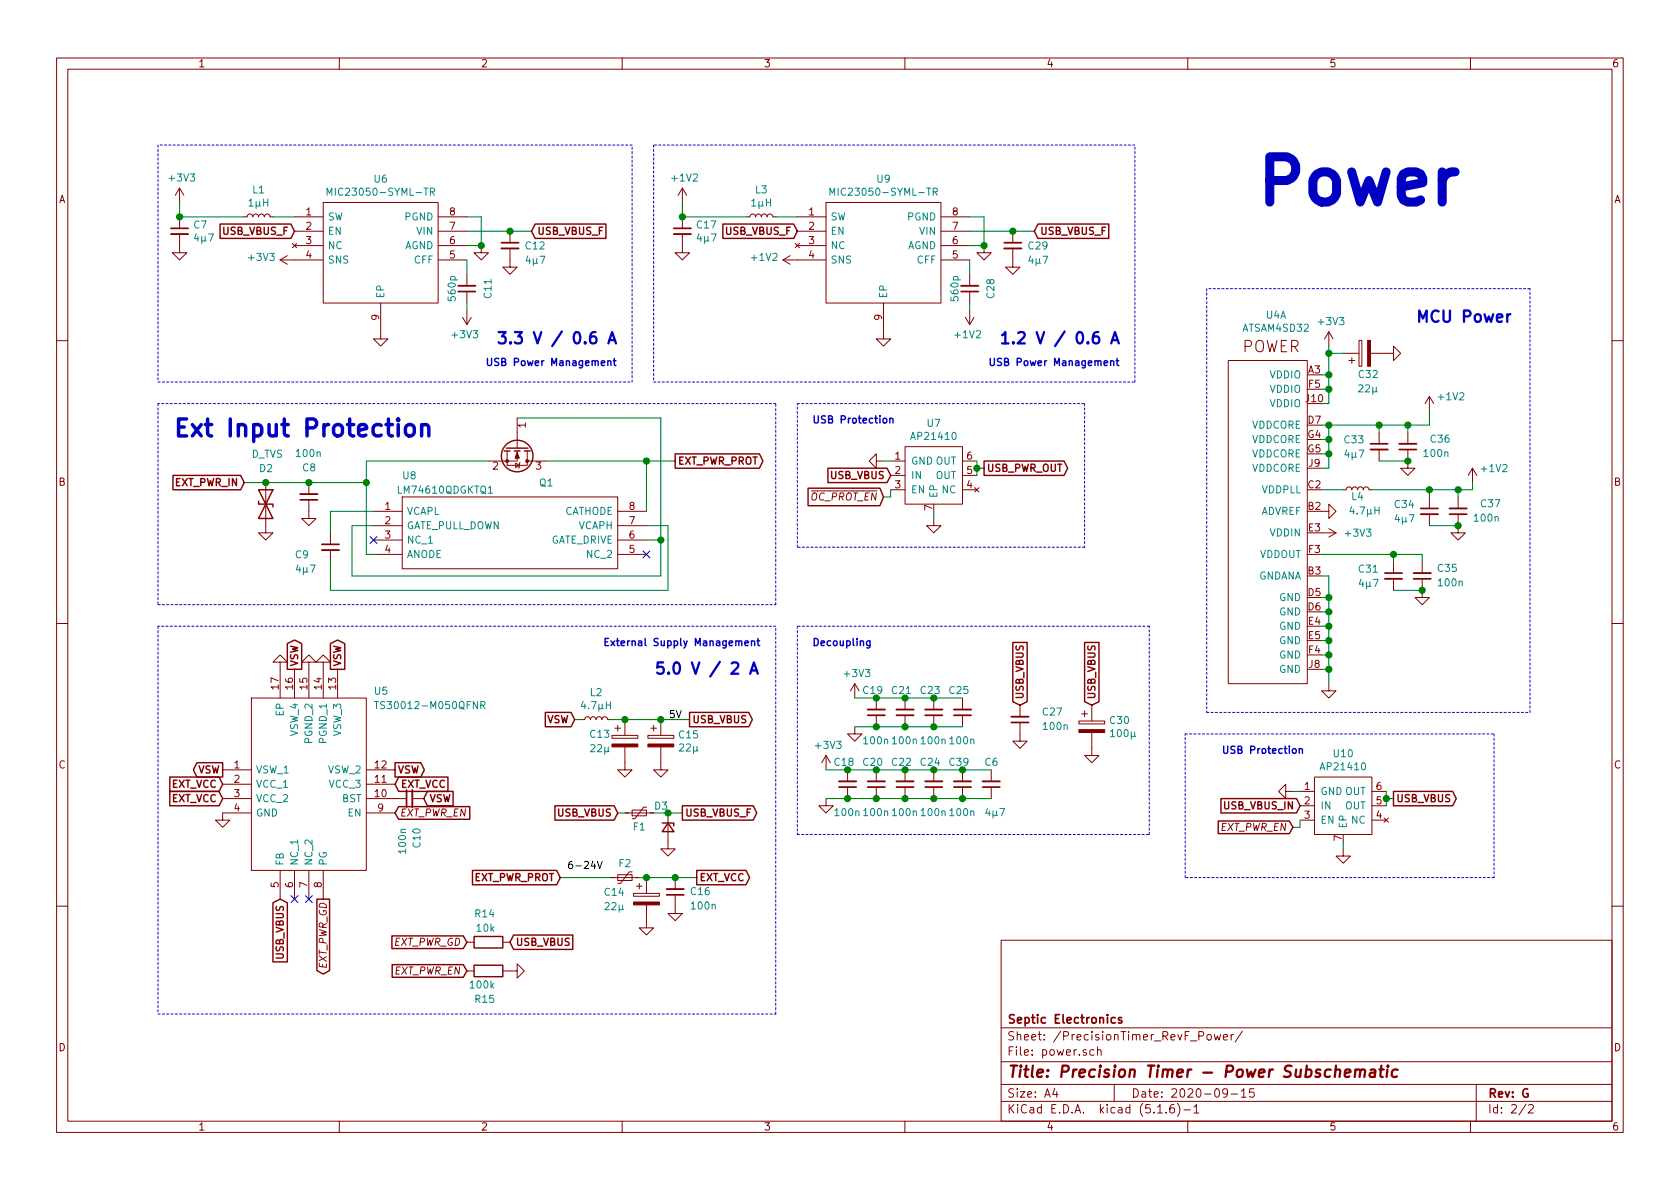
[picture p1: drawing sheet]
<svg xmlns="http://www.w3.org/2000/svg" width="297mm" height="210mm" viewBox="0 0 297 210" stroke-linecap="round" stroke-linejoin="round" font-family="sans-serif">
<g fill="none" stroke="#840000" stroke-width=".18">
<path d="M10 10.3h277v189.9h-277zM12 12.2h273v186.1h-273zM60 10.3v1.9M110 10.3v1.9M160 10.3v1.9M210 10.3v1.9M260 10.3v1.9M31.7 33.3l-.7 1.2M31.7 33.3v2.5M31.7 38.3v2.1M31.7 33.3l.8 1.2M43.2 38.3h.5l.1-.3 .3-.2 .4 .2 .2 .3 .1-.3 .3-.2 .4 .2 .2 .3 .1-.3 .3-.2 .5 .2 .1 .3 .2-.3 .2-.2 .5 .2 .2 .3h.5"/>
<path d="M52.1 38.3h5M57.1 35.8h20.4v17.8h-20.4zM77.5 38.3h5M120.6 33.3v2.5M120.6 38.3v2.1M120.6 33.3l-.7 1.2M120.6 33.3l.8 1.2M132.1 38.3h.5l.1-.3 .3-.2 .4 .2 .2 .3 .1-.3 .3-.2 .4 .2 .2 .3 .1-.3 .3-.2 .5 .2 .1 .3 .2-.3 .2-.2 .5 .2 .2 .3h.5M141 38.3h5M146 35.8h20.4v17.8h-20.4zM166.4 38.3h5M31.7 41.4v3.3h1.3l-1.3 1.3-1.2-1.3h1.2"/>
<path d="M49.5 46h7.6M49.5 46l1.3 .7M50.8 45.2l-1.3 .8M51.7 43l.8 .8M52.1 40.9h5M52.1 43.4h5M52.5 43l-.8 .8M67.3 53.6v6.3h1.3l-1.3 1.3-1.3-1.3h1.3M77.5 40.9h5M77.5 43.4h5M77.5 46h5M81.8 56.1l.7 1.3"/>
<path d="M82.5 48.5v2M82.5 51.6v2M82.5 54.9v2.5M83.3 56.1l-.8 1.3M85.1 43.4v1.3h1.3l-1.3 1.3-1.3-1.3h1.3M90.2 43.9v3.3h1.2l-1.2 1.3-1.3-1.3h1.3M90.2 40.9v2M120.6 41.4v3.3h1.3l-1.3 1.3-1.2-1.3h1.2M138.4 46h7.6M138.4 46l1.3 .7M139.7 45.2l-1.3 .8M140.6 43l.8 .8"/>
<path d="M141 40.9h5M141 43.4h5M141.4 43l-.8 .8M156.2 53.6v6.3h1.3l-1.3 1.3-1.3-1.3h1.3M166.4 40.9h5M166.4 43.4h5M166.4 46h5M170.7 56.1l.7 1.3M171.4 48.5v2M171.4 51.6v2M171.4 54.9v2.5M172.2 56.1l-.8 1.3"/>
<path d="M174 43.4v1.3h1.3l-1.3 1.3-1.3-1.3h1.3M179.1 43.9v3.3h1.2l-1.2 1.3-1.3-1.3h1.3M179.1 40.9v2M234.9 58.7l-.7 1.2M234.9 58.7v2.5M234.9 58.7l.8 1.2M10 60.2h2M89.7 79.8v2.5h3.5v-2.5M91.4 79.8v1.7h-5M91.4 73.9v5.3M160 79h10.2v10.1h-10.2zM217.2 63.7h13.9v57.2h-13.9z"/>
<path d="M237.5 62.5h2.8M238.5 63.7h1M239 63.2v1.1M240.3 60.2h.5v4.6h-.5zM242.3 62.5h4.1v-1.3l1.2 1.3-1.2 1.2v-1.2M243.8 76.4v2.1M243.8 79.5v2M248.9 79.5v3.3h1.3l-1.3 1.3-1.3-1.3h1.3M248.9 76.4v2.1M252.7 70.1l-.7 1.3M252.7 70.1v2.5M252.7 70.1l.8 1.3"/>
<path d="M285 60.2h2M47 85.3v8.9h-1.3l1.3 1.3 1.3-1.3h-1.3M54.6 88.4v3.3h-1.3l1.3 1.3 1.3-1.3h-1.3M54.6 85.3v2.1M58.4 94.2v2.1M58.4 97.3v2M66 90.4h5.1M66 93h5.1M66 95.5h5.1M66 98h5.1M71.1 87.9h38.1v12.7h-38.1zM91.2 81.9l.6 .4-.6 .4z"/>
<path d="M91.9 81.8l-.1 .1v.8l-.1 .1M93.2 81.5h3.3M109.2 90.4h5.1M109.2 93h5.1M109.2 95.5h5.1M109.2 98h5.1M154.9 81.5v-1.2l-1.2 1.2 1.2 1.3v-1.3h1.3M157.5 81.5h2.5M157.5 84.1h2.5M157.5 86.6h2.5M165.1 91.7v1.3h1.3l-1.3 1.2-1.3-1.2h1.3M170.2 81.5h2.5"/>
<path d="M170.2 84.1h2.5M170.2 86.6h2.5M172.3 86.2l.8 .8M173.1 86.2l-.8 .8M233.7 90.4h1.2v-1.3l1.3 1.3-1.3 1.3v-1.3M233.7 94.2h2.5M234.9 93.5l1.3 .7M236.2 94.2l-1.3 .8M237.5 86.6h.5l.1-.3 .3-.2 .4 .1 .2 .4 .1-.3 .3-.2 .5 .1 .1 .4 .2-.3 .2-.2 .5 .1 .1 .4 .2-.3 .3-.2 .4 .1 .2 .4h.5M246.4 99.3v2M251.5 99.3v2M252.7 87.9v2"/>
<path d="M252.7 90.9v2.1M257.8 90.9v3.3h1.3l-1.3 1.3-1.3-1.3h1.3M257.8 87.9v2M260.3 82.8l.8 1.3M260.3 82.8l-.7 1.3M260.3 82.8v2.5M10 110.3h2M49.5 117.1h1.3l-1.3-1.3-1.2 1.3h1.2v6.3M52.1 118.4v5M54.6 117.1h1.3l-1.3-1.3-1.3 1.3h1.3v6.3M57.1 117.1h1.3l-1.3-1.3-1.2 1.3h1.2v6.3M59.7 118.4v5"/>
<path d="M246.4 102.4v2M251.5 102.4v3.3h1.2l-1.2 1.2-1.3-1.2h1.3M285 110.3h2M39.4 136.1h5M39.4 138.7h5M44.4 123.4h20.4v30.5h-20.4zM64.8 136.1h5M64.8 138.7h5M102.9 127.2h.5l.1-.3 .3-.2 .4 .2 .2 .3 .1-.3 .3-.2 .4 .2 .2 .3 .1-.3 .3-.2 .4 .2 .2 .3 .2-.3 .2-.2 .5 .2 .1 .3h.5M108.2 130h4.6v.6h-4.6zM108.7 128.8h1M109.2 128.3v1"/>
<path d="M110.5 132.1v4h1.3l-1.3 1.3-1.3-1.3h1.3M110.5 127.2v2.8M114.6 130h4.5v.6h-4.5zM115.1 128.8h1M115.6 128.3v1M116.8 132.1v4h1.3l-1.3 1.3-1.2-1.3h1.2M116.8 127.2v2.8M146 133.6l-.7 1.3M146 133.6v2.5M146 133.6l.8 1.3M149.9 136.1v2.1M149.9 139.2v2"/>
<path d="M151.1 128.5v1.3h1.3l-1.3 1.3-1.2-1.3h1.2M151.1 120.9l-.7 1.3M151.1 120.9v2.5M151.1 120.9l.8 1.3M154.9 123.4v2.1M154.9 126.5v2M154.9 136.1v2.1M154.9 139.2v2M160 123.4v2.1M160 126.5v2M160 136.1v2.1M160 139.2v2"/>
<path d="M165.1 123.4v2.1M165.1 126.5v2M165.1 136.1v2.1M165.1 139.2v2M170.2 123.4v2.1M170.2 126.5v2M170.2 136.1v2.1M170.2 139.2v2M175.3 136.1v2.1M175.3 139.2v2M180.3 127.8v3.3h1.3l-1.3 1.2-1.2-1.2h1.2M180.3 124.7v2"/>
<path d="M190.8 127.5h4.5v.5h-4.5zM191.3 126.2h1M191.8 125.7v1M193 129.5v4.1h1.3l-1.3 1.3-1.2-1.3h1.2M193 124.7v2.8M227.3 139.9v-1.2l-1.2 1.2 1.2 1.3v-1.3h1.3M229.9 139.9h2.5M232.4 137.4h10.2v10.2h-10.2zM234.9 120.9v1.3h1.3l-1.3 1.2-1.2-1.2h1.2M242.6 139.9h2.5M39.4 141.2h5M44.4 143.8h-5v1.2h1.2l-1.2 1.3-1.3-1.3h1.3"/>
<path d="M49.5 153.9v5.1M52.1 153.9v5.1M54.6 153.9v5.1M57.1 153.9v5.1M64.8 141.2h7.1M64.8 143.8h5M72.9 141.2h2M107.9 155.2h5.1M109.2 154.7h2.6v1h-2.6zM110.5 143.8h5.1M111.8 143.3h2.5v1h-2.5zM111.8 154.2h-.5l-1.6 2h-.5"/>
<path d="M112 158h4.6v.5h-4.6zM112.5 156.7h1M113 156.2v1M114.3 142.7h-.5l-1.5 2.1h-.5M114.3 155.2v2.8M118.1 143.8v6.3h1.3l-1.3 1.3-1.3-1.3h1.3M119.4 158.2v3.3h1.2l-1.2 1.3-1.3-1.3h1.3M119.4 155.2v2M146 141.2v1.3h1.3l-1.3 1.3-1.2-1.3h1.2M229.9 142.5h2.5M229.9 145h2.5M237.5 150.1v1.3h1.3l-1.3 1.2-1.3-1.2h1.3"/>
<path d="M242.6 142.5h2.5M242.6 145h2.5M244.7 144.6l.8 .8M245.5 144.6l-.8 .8M10 160.2h2M82.5 166.6h1.3M82.5 171.7h1.3M88.9 171.7h2.5v-1.3l1.3 1.3-1.3 1.3v-1.3M88.9 166.6h1.3M114.3 160v4.1h1.3l-1.3 1.2-1.3-1.2h1.3M177 166.3h108v32h-108zM285 160.2h2"/>
<path d="M60 198.3v1.9M110 198.3v1.9M160 198.3v1.9M177 194.8h108M177 191.8h108M177 187.8h108M177 181.8h108M186.5 192.5l-.4 1h1M186.8 193v1M193.4 185.7l-.4-.1-.3 .3 .1 .6 .2 .1 .4-.1M194.1 185.7l.2-.1 .3 .1 .1 .9M194.1 185.1v1.5"/>
<path d="M197 191.8v3M204.7 196.8h.8M206.2 196.7v.1M207.5 195.3a.59 .59 0 0 0-.7 .7v.5l.2 .2 .4 .1 .2-.1 .1-.5-.2-.2-.4-.1-.3 .3M208.2 195.1a1.71 1.71 0 0 1 0 2.3M209.3 196.3h1.2M210 198.3v1.9M211.1 195.8l.4-.5v1.5M211.1 196.8h.9M213.5 183.1l.2-.2 .4 .2 .1 .5-.2 .2-.3 .1-.2-.1zM214.7 182.9l.3 1 .2-.7 .3 .7 .3-1M216.3 183.4l.7-.1v-.3l-.5-.1-.2 .2 .1 .7h.6"/>
<path d="M217 193.2l-.1 .2a.48 .48 0 0 1-.6-.1v-.6a.48 .48 0 0 1 .6-.1l.1 .1a1.19 1.19 0 0 1-.2 1.2l-.5 .1M217.7 193.5h1.1M217.7 182.9v1M218.1 182.9l-.3 .1-.1 .2M219.5 193l.4-.5v1.5M219.5 194h.8M219.7 182.3l-1.3 2M221.7 192.5h-.7l-.1 .7 .2-.1 .5 .1 .2 .2-.1 .5-.2 .1-.6-.1M260 198.3v1.9M261 191.8v6.5M269.8 195.2l-1.2 2M270.3 195.5l.2-.2h.3l.3 .5-.9 1h.9"/>
</g>
<path d="M237.8 189.8l1-.2-.1-.4-.5-.1-.4 .3v.9l.2 .1 .6-.1M239.6 189.3a.52 .52 0 0 1 .9 .1l-.1 1M239.7 189.1l-.2 1.3M240.5 189.4l.3-.3 .5 .1 .1 .2-.2 1M242.3 189.2h.8v1.2M243.2 189.6l-.7 .1a.4 .4 0 0 0-.4 .3 .4 .4 0 0 0 .3 .4l.7-.1M243.9 189.1h.8M244.2 188.4l-.2 1.8 .1 .1 .4 .1M245.3 189.1l-.1 1.3M245.4 188.4l-.1 .1 .1 .1v-.2v.2M247.1 189.2a.68 .68 0 0 0-1 .3v.8l.3 .1 .6-.1" fill="none" stroke="#840000" stroke-width=".41"/>
<g fill="none" stroke="#840000" stroke-width=".3">
<path d="M30.2 40.4h3.1M81 51.6h3.1M88.6 42.9h3.1M119.1 40.4h3.1M169.9 51.6h3.1M177.5 42.9h3.1M242.3 78.5h3.1M247.4 79.5h3M53.1 88.4h3M56.9 96.3h3M251.2 89.9h3.1M256.3 90.9h3"/>
<path d="M244.9 101.3h3M249.9 102.4h3.1M71.9 139.7v3M148.3 139.2h3.1M153.4 139.2h3.1M153.4 126.5h3.1M158.5 139.2h3M158.5 126.5h3M163.6 139.2h3M163.6 126.5h3M168.7 139.2h3M168.7 126.5h3"/>
<path d="M173.7 139.2h3.1M178.8 127.8h3.1M117.9 158.2h3M197.2 180l-.5-.1-.2 .3v.6l.2 .1 .5-.1M198.3 180a.37 .37 0 0 0-.6 .1l.1 .3 .5 .1 .1 .1-.2 .3-.5-.1"/>
</g>
<g fill="none" stroke="#840000" stroke-width=".33">
<path d="M30.2 41.4h3.1M81 50.5h3.1M88.6 43.9h3.1M119.1 41.4h3.1M169.9 50.5h3.1M177.5 43.9h3.1M242.3 79.5h3.1M247.4 78.5h3M53.1 87.4h3M56.9 97.3h3M251.2 90.9h3.1M256.3 89.9h3"/>
<path d="M244.9 102.4h3M249.9 101.3h3.1M72.9 139.7v3M148.3 138.2h3.1M153.4 138.2h3.1M153.4 125.5h3.1M158.5 138.2h3M158.5 125.5h3M163.6 138.2h3M163.6 125.5h3M168.7 138.2h3M168.7 125.5h3"/>
<path d="M173.7 138.2h3.1M178.8 126.7h3.1M117.9 157.2h3"/>
</g>
<path d="M57.8 34.5v-1.2l.5 .9 .4-.9v1.2M76.1 33.9h.6l.1-.2v-.3l-.2-.1h-.5v1.2M76.4 33.9l.4 .6M146.7 34.5v-1.2l.5 .9 .4-.9v1.2M165 33.9h.6l.1-.2v-.3l-.2-.1h-.5v1.2M165.3 33.9l.4 .6M86.4 87.2h.7M66.2 124h.7M66.6 124v1.3M85 124.7h.6l.2-.2-.1-.3-.2-.2h-.5v1.3M85.3 124.7l.5 .6" fill="none" stroke="#008484" stroke-width=".18"/>
<g fill="#840000" stroke="#840000" stroke-width=".18">
<path d="M112 159.5h4.6v.5h-4.6z"/>
<path d="M108.2 131.6h4.6v.5h-4.6z"/>
<path d="M114.6 131.6h4.5v.5h-4.5z"/>
<path d="M91.4 80l.4 1h-.7z"/>
<path d="M241.8 60.2h.5v4.6h-.5z"/>
<path d="M190.8 129h4.5v.5h-4.5z"/>
<circle cx="89.7" cy="81.5" r=".25"/>
<circle cx="93.2" cy="81.5" r=".25"/>
</g>
<g fill="none" stroke="#840000" stroke-width=".25">
<path d="M38.9 39.6h12.5l.7 1.3-.7 1.3h-12.5zM94.6 39.6h12.5v2.6h-12.5l-.6-1.3zM127.8 39.6h12.5l.7 1.3-.7 1.3h-12.5zM183.5 39.6h12.5v2.6h-12.5l-.6-1.3zM89.2 79.8h1M89.5 79.2h3.8M90.9 79.8h1M92.7 79.8h1M30.6 84.1h11.9l.7 1.2-.7 1.3h-11.9zM45.7 88.6v.5h2.6v.6M45.7 86.6l2.6 5.1h-2.6l2.6-5.1zM119.4 80.3h14.9l.6 1.2-.6 1.3h-14.9z"/>
<path d="M142.9 86.3h12.7l.6 1.6-.6 1.5h-12.7zM146.4 82.8h10.4l.7 1.3-.7 1.2h-10.4zM174 81.5h14.1l.7 1.3-.7 1.3h-14.1zM50.8 113.8l1.3-.6 1.2 .6v4.6h-2.5zM58.4 113.8l1.3-.6 1.3 .6v4.6h-2.6zM179.1 113.6h2.5v10.5l-1.3 .6-1.2-.6zM191.8 113.6h2.5v10.5l-1.3 .6-1.2-.6zM30 137.4h8.7l.7 1.3-.7 1.2h-8.7zM30 139.9h8.7l.7 1.3-.7 1.3h-8.7zM34.8 134.9h4.6v2.5h-4.6l-.6-1.3zM69.8 134.9h4.6l.6 1.2-.6 1.3h-4.6zM70.5 137.4h8.7v2.5h-8.7l-.7-1.2z"/>
<path d="M75.6 139.9h4.5v2.6h-4.5l-.7-1.3zM96.4 126h4.6l.6 1.2-.6 1.3h-4.6zM121.9 126h10.5l.6 1.2-.6 1.3h-10.5zM246.4 139.9h10.4l.7 1.3-.7 1.3h-10.4zM48.3 159.6l1.2-.6 1.3 .6v10.5h-2.5zM56 159h2.3v12.6l-1.2 .7-1.1-.7zM70.5 142.6h12.6v2.3h-12.6l-.7-1.1zM83.5 153.9h14.9l.7 1.3-.7 1.3h-14.9zM98.1 142.5h10.5l.6 1.3-.6 1.2h-10.5zM117.1 145.5h2v.5M118.1 145.5l1 1.6h-2zM120.6 142.5h12.6l.6 1.3-.6 1.2h-12.6z"/>
<path d="M123.2 153.9h8.7l.6 1.3-.6 1.3h-8.7zM215.4 145.2h12.6l.6 1.1-.6 1.1h-12.6zM215.9 141.2h13.3l.7 1.3-.7 1.3h-13.3zM69.3 165.5h12.6l.6 1.1-.6 1.1h-12.6zM69.3 170.6h12.6l.6 1.1-.6 1.1h-12.6zM83.8 165.6h5.1v2h-5.1zM83.8 170.7h5.1v2h-5.1zM90.8 165.3h10.5v2.6h-10.5l-.6-1.3z"/>
<circle cx="91.4" cy="80.6" r="2.79"/>
</g>
<g fill="none" stroke="#0000c2" stroke-width=".18" stroke-dasharray=".4 .4">
<path d="M27.9 25.6v42M111.8 25.6h-83.9M115.6 25.6v42M200.7 25.6h-85.1M213.4 51v75M270.5 51h-57.1M27.9 71.4v35.5M27.9 67.6h83.9M111.8 67.6v-42M115.6 67.6h85.1M137.2 71.4h-109.3M141 71.4h50.8"/>
<path d="M191.8 71.4v25.4M200.7 67.6v-42M141 96.8v-25.4M191.8 96.8h-50.8M27.9 106.9h109.3M27.9 110.7v68.6M137.2 106.9v-35.5M137.2 110.7h-109.3M141 110.7v36.9M203.2 110.7h-62.2M209.5 129.8h54.7M213.4 126h57.1"/>
<path d="M264.2 129.8v25.4M270.5 126v-75M141 147.6h62.2M203.2 147.6v-36.9M209.5 155.2v-25.4M264.2 155.2h-54.7M27.9 179.3h109.3M137.2 179.3v-68.6"/>
</g>
<g fill="none" stroke="#008400" stroke-width=".18">
<path d="M31.7 35.8v2.5h11.5M48.3 38.3h3.8M82.5 38.3h2.6v5.1h-2.6M120.6 35.8v2.5h11.5M137.2 38.3h3.8M171.4 38.3h2.6v5.1h-2.6M82.5 40.9h11.5M82.5 46v2.5M82.5 53.6v1.3M171.4 40.9h11.5M171.4 46v2.5M171.4 53.6v1.3"/>
<path d="M91.4 73.9h25.4v27.9h-54.6v-8.8h3.8M233.7 77.7h1.2M233.7 66.3h1.2M233.7 68.8h1.2M234.9 75.2v7.6h-1.2M234.9 61.2v10.2h-1.2M234.9 62.5h2.6M243.8 75.2v1.2M248.9 75.2v1.2M252.7 72.6v2.6h-19M43.2 85.3h21.6M66 90.4h-7.6v3.8"/>
<path d="M86.4 81.5h-21.6v16.5h1.2M96.5 81.5h22.9M114.3 93h3.8v11.4h-59.7v-5.1M114.3 95.5h2.5M114.3 81.5v8.9M156.2 81.5h1.3M157.5 86.6v1.3h-1.3M165.1 90.4v1.3M172.7 82.8h1.3M172.7 81.5v2.6M233.7 98h17.8v1.3M233.7 80.3h1.2"/>
<path d="M233.7 86.6h3.8M243.8 81.5h5.1M246.4 98v1.3M252.7 93h5.1M252.7 86.6v1.3M257.8 86.6v1.3M260.3 85.3v1.3h-17.7M233.7 101.8h1.2v19.1M233.7 105.7h1.2M233.7 118.4h1.2M233.7 115.8h1.2M233.7 113.3h1.2"/>
<path d="M233.7 110.7h1.2M233.7 108.2h1.2M246.4 104.4h5.1M101.6 127.2h1.3M107.9 127.2h14M146 136.1h29.3M151.1 128.5h19.1M151.1 123.4h19.1M228.6 139.9h1.3M245.1 139.9v2.6M99.1 155.2h8.8M109.2 143.8h1.3"/>
<path d="M113 155.2h10.2M118.1 143.8h2.5M146 141.2h29.3M229.9 145v1.3h-1.3M237.5 148.8v1.3M245.1 141.2h1.3"/>
</g>
<path d="M101.1 152.3h-.2a.79 .79 0 0 0-.1 1.3l.4-.1v-.6l-.4-.1-.3 .3" fill="none" stroke="#000" stroke-width=".18"/>
<path d="M105.3 58.7a.8 .8 0 0 0-1 .9v.7l.2 .3 .6 .1 .4-.4v-.4l-.4-.4h-.4l-.4 .4M194.2 58.7a.8 .8 0 0 0-1 .9v.7l.2 .3 .6 .1 .4-.4v-.4l-.4-.4h-.4l-.4 .4M267.1 55.6l-.4 .1-.2 .3M107.6 60.7l.6-2 .7 2M107.7 60.1h1M196.5 60.7l.6-2 .7 2M196.6 60.1h1M129.4 117.3l.3-.2h.4l.3 .2 .1 .4-.1 .3-1.1 1.1h1.2M132.6 119.1l.7-2 .7 2M132.8 118.6h1" fill="none" stroke="#0000c2" stroke-width=".41"/>
<g fill="none" stroke="#0000c2" stroke-width=".25">
<path d="M86.2 63.4v1l.2 .2h.4l.1-.2v-1M88.2 63.4h-.5l-.2 .1v.3l.6 .3 .1 .3-.3 .2h-.4M157.3 74.1l.2-.1h.3l.1 .8M157.3 74v.8M175.1 63.4v1l.2 .2h.4l.1-.2v-1M177.1 63.4h-.5l-.2 .1v.3l.6 .3 .1 .3-.3 .2h-.4M107 113.5h.4M107.6 112.9h-.6v1.3h.6M108 113.3l.7 .9M108.7 113.3l-.7 .9M109 113.3h.5M109.2 112.9v1.1l.3 .2"/>
<path d="M153.8 113.3v1.2l-.2 .1-.3-.1M153.8 113.4l-.3-.1-.3 .3 .1 .5h.5M229.7 132.5l.2-.1h.3l.1 .8M229.7 132.4v.8"/>
</g>
<path d="M72 75.2a.81 .81 0 0 1 1.3 .5v.8a.81 .81 0 0 1-.8 .6 .81 .81 0 0 1-.8-.6v-.8zM74.5 75.4a.73 .73 0 0 1 1.3 .1v1.6M74.5 75.1v2" fill="none" stroke="#0000c2" stroke-width=".61"/>
<g fill="#008400" stroke="#008400" stroke-width=".25">
<circle cx="31.8" cy="38.3" r=".51"/>
<circle cx="160" cy="123.4" r=".51"/>
<circle cx="235" cy="118.4" r=".51"/>
<circle cx="118.1" cy="143.8" r=".51"/>
<circle cx="114.3" cy="155.2" r=".51"/>
<circle cx="47" cy="85.3" r=".51"/>
<circle cx="119.4" cy="155.2" r=".51"/>
<circle cx="149.9" cy="136.1" r=".51"/>
<circle cx="235" cy="75.2" r=".51"/>
<circle cx="149.9" cy="141.2" r=".51"/>
<circle cx="235" cy="115.8" r=".51"/>
<circle cx="235" cy="108.2" r=".51"/>
<circle cx="235" cy="113.3" r=".51"/>
<circle cx="235" cy="80.3" r=".51"/>
<circle cx="116.8" cy="127.2" r=".51"/>
<circle cx="235" cy="62.5" r=".51"/>
<circle cx="120.7" cy="38.3" r=".51"/>
<circle cx="235" cy="77.7" r=".51"/>
<circle cx="174" cy="43.4" r=".51"/>
<circle cx="243.8" cy="75.2" r=".51"/>
<circle cx="248.9" cy="75.2" r=".51"/>
<circle cx="257.8" cy="86.6" r=".51"/>
<circle cx="179.1" cy="40.9" r=".51"/>
<circle cx="235" cy="110.7" r=".51"/>
<circle cx="64.8" cy="85.3" r=".51"/>
<circle cx="170.2" cy="136.1" r=".51"/>
<circle cx="170.2" cy="141.2" r=".51"/>
<circle cx="110.5" cy="127.2" r=".51"/>
<circle cx="248.9" cy="81.5" r=".51"/>
<circle cx="154.9" cy="141.2" r=".51"/>
<circle cx="85.1" cy="43.4" r=".51"/>
<circle cx="165.1" cy="141.2" r=".51"/>
<circle cx="165.1" cy="136.1" r=".51"/>
<circle cx="160" cy="141.2" r=".51"/>
<circle cx="160" cy="136.1" r=".51"/>
<circle cx="160" cy="128.5" r=".51"/>
<circle cx="154.9" cy="128.5" r=".51"/>
<circle cx="245.1" cy="141.2" r=".51"/>
<circle cx="154.9" cy="136.1" r=".51"/>
<circle cx="165.1" cy="123.4" r=".51"/>
<circle cx="172.7" cy="82.8" r=".51"/>
<circle cx="154.9" cy="123.4" r=".51"/>
<circle cx="165.1" cy="128.5" r=".51"/>
<circle cx="54.6" cy="85.3" r=".51"/>
<circle cx="235" cy="66.3" r=".51"/>
<circle cx="251.5" cy="104.4" r=".51"/>
<circle cx="252.7" cy="86.6" r=".51"/>
<circle cx="257.8" cy="93" r=".51"/>
<circle cx="235" cy="105.7" r=".51"/>
<circle cx="114.3" cy="81.5" r=".51"/>
<circle cx="246.4" cy="98" r=".51"/>
<circle cx="235" cy="68.8" r=".51"/>
<circle cx="116.8" cy="95.5" r=".51"/>
<circle cx="90.2" cy="40.9" r=".51"/>
</g>
<path d="M65.4 94.9l1.2 1.2M66.6 94.9l-1.2 1.2M113.7 97.4l1.2 1.2M114.9 97.4l-1.2 1.2M51.5 158.4l1.2 1.2M52.7 158.4l-1.2 1.2M54 158.4l1.2 1.2M55.2 158.4l-1.2 1.2" fill="none" stroke="#000084" stroke-width=".18"/>
<text font-size="11.1" fill="#0000c2" x="225.6" y="36.1">Power</text>
<text font-size="4.2" fill="#0000c2" x="30.5" y="77.2">Ext Input Protection</text>
<g font-size="2.8" fill="#0000c2">
<text x="250.2" y="57">MCU Power</text>
<text x="87.6" y="60.8">3.3 V / 0.6 A</text>
<text x="176.5" y="60.8">1.2 V / 0.6 A</text>
<text x="115.6" y="119.2">5.0 V / 2 A</text>
</g>
<g font-size="2.8" fill="#840000">
<text x="219.5" y="62.3">POWER</text>
<text x="178" y="190.5">Title: Precision Timer - Power Subschematic</text>
</g>
<g font-size="2.1" fill="#840000">
<text x="178" y="184">Sheet: /PrecisionTimer_RevF_Power/</text>
<text x="178" y="181">Septic Electronics</text>
<text x="178" y="186.7">File: power.sch</text>
<text x="178" y="196.9">KiCad E.D.A. kicad (5.1.6)-1</text>
<text x="178" y="194.1">Size: A4</text>
<text x="200" y="194.1">Date: 2020-09-15</text>
<text x="263" y="194.1">Rev: G</text>
<text x="263" y="196.9">Id: 2/2</text>
</g>
<g font-size="1.8" fill="#840000">
<text x="35" y="11.9">1</text>
<text x="85" y="11.9">2</text>
<text x="135" y="11.9">3</text>
<text x="185" y="11.9">4</text>
<text x="235" y="11.9">5</text>
<text x="285" y="11.9">6</text>
<text x="10.4" y="35.9">A</text>
<text x="285.4" y="35.9">A</text>
<text x="39.5" y="41.5">USB_VBUS_F</text>
<text x="54.1" y="38.1">1</text>
<text x="54.1" y="40.6">2</text>
<text x="79.5" y="40.6">7</text>
<text x="79.5" y="38.1">8</text>
<text x="94.9" y="41.5">USB_VBUS_F</text>
<text x="128.4" y="41.5">USB_VBUS_F</text>
<text x="143" y="38.1">1</text>
<text x="143" y="40.6">2</text>
<text x="168.4" y="40.6">7</text>
<text x="168.4" y="38.1">8</text>
<text x="183.8" y="41.5">USB_VBUS_F</text>
<text x="54.1" y="43.2">3</text>
<text x="54.1" y="45.7">4</text>
<text x="79.5" y="45.7">5</text>
<text x="79.5" y="43.2">6</text>
<text x="143" y="43.2">3</text>
<text x="143" y="45.7">4</text>
<text x="168.4" y="45.7">5</text>
<text x="168.4" y="43.2">6</text>
<text x="67.1" y="56.6" transform="rotate(-90 67.1 56.6)">9</text>
<text x="156" y="56.6" transform="rotate(-90 156 56.6)">9</text>
<text x="230.9" y="71.1">J10</text>
<text x="231.3" y="66">A3</text>
<text x="231.4" y="68.6">F5</text>
<text x="93" y="75.7" transform="rotate(-90 93 75.7)">1</text>
<text x="231.2" y="77.5">G4</text>
<text x="231.3" y="74.9">D7</text>
<text x="87.1" y="83.1">2</text>
<text x="94.8" y="83.1">3</text>
<text x="119.7" y="82.2">EXT_PWR_PROT</text>
<text x="158.3" y="81.3">1</text>
<text x="158.3" y="83.8">2</text>
<text x="171" y="83.8">5</text>
<text x="171" y="81.3">6</text>
<text x="174.3" y="83.4">USB_PWR_OUT</text>
<text x="231.2" y="80">G5</text>
<text x="231.4" y="82.5">J9</text>
<text x="10.4" y="85.9">B</text>
<text x="31" y="86">EXT_PWR_IN</text>
<text x="143.4" y="88.5">OC_PROT_EN</text>
<text x="147" y="84.7">USB_VBUS</text>
<text x="158.3" y="86.4">3</text>
<text x="171" y="86.4">4</text>
<text x="231.3" y="86.4">C2</text>
<text x="285.4" y="85.9">B</text>
<text x="68.1" y="90.2">1</text>
<text x="68.1" y="92.7">2</text>
<text x="68.1" y="95.2">3</text>
<text x="111.3" y="90.2">8</text>
<text x="111.3" y="92.7">7</text>
<text x="111.3" y="95.2">6</text>
<text x="164.8" y="90.3" transform="rotate(-90 164.8 90.3)">7</text>
<text x="231.3" y="90.2">B2</text>
<text x="231.3" y="94">E3</text>
<text x="68.1" y="97.8">4</text>
<text x="111.3" y="97.8">5</text>
<text x="231.3" y="101.6">B3</text>
<text x="231.4" y="97.8">F3</text>
<text x="231.3" y="105.4">D5</text>
<text x="231.3" y="107.9">D6</text>
<text x="231.3" y="110.5">E4</text>
<text x="231.3" y="113">E5</text>
<text x="52.7" y="118" transform="rotate(-90 52.7 118)">VSW</text>
<text x="60.3" y="118" transform="rotate(-90 60.3 118)">VSW</text>
<text x="231.4" y="115.6">F4</text>
<text x="231.4" y="118.1">J8</text>
<text x="49.3" y="121.9" transform="rotate(-90 49.3 121.9)">17</text>
<text x="51.8" y="121.9" transform="rotate(-90 51.8 121.9)">16</text>
<text x="54.4" y="121.9" transform="rotate(-90 54.4 121.9)">15</text>
<text x="56.9" y="121.9" transform="rotate(-90 56.9 121.9)">14</text>
<text x="59.4" y="121.9" transform="rotate(-90 59.4 121.9)">13</text>
<text x="181" y="123.8" transform="rotate(-90 181 123.8)">USB_VBUS</text>
<text x="193.7" y="123.8" transform="rotate(-90 193.7 123.8)">USB_VBUS</text>
<text x="96.7" y="127.9">VSW</text>
<text x="122.3" y="127.9">USB_VBUS</text>
<text x="10.4" y="135.9">C</text>
<text x="35" y="136.8">VSW</text>
<text x="41.4" y="135.9">1</text>
<text x="66.3" y="135.9">12</text>
<text x="70.2" y="136.8">VSW</text>
<text x="285.4" y="135.9">C</text>
<text x="30.3" y="139.3">EXT_VCC</text>
<text x="30.3" y="141.9">EXT_VCC</text>
<text x="41.4" y="138.4">2</text>
<text x="41.4" y="141">3</text>
<text x="41.4" y="143.5">4</text>
<text x="66.3" y="141">10</text>
<text x="66.3" y="138.4">11</text>
<text x="66.8" y="143.5">9</text>
<text x="70.7" y="139.3">EXT_VCC</text>
<text x="75.8" y="141.9">VSW</text>
<text x="216.6" y="143.1">USB_VBUS_IN</text>
<text x="230.7" y="139.7">1</text>
<text x="230.7" y="142.2">2</text>
<text x="243.4" y="142.2">5</text>
<text x="243.4" y="139.7">6</text>
<text x="246.7" y="141.9">USB_VBUS</text>
<text x="70.6" y="144.4">EXT_PWR_EN</text>
<text x="98.7" y="144.4">USB_VBUS</text>
<text x="121" y="144.4">USB_VBUS_F</text>
<text x="215.8" y="146.9">EXT_PWR_EN</text>
<text x="230.7" y="144.8">3</text>
<text x="237.2" y="148.7" transform="rotate(-90 237.2 148.7)">7</text>
<text x="243.4" y="144.8">4</text>
<text x="83.7" y="155.8">EXT_PWR_PROT</text>
<text x="123.5" y="155.8">EXT_VCC</text>
<text x="49.3" y="156.9" transform="rotate(-90 49.3 156.9)">5</text>
<text x="51.8" y="156.9" transform="rotate(-90 51.8 156.9)">6</text>
<text x="54.4" y="156.9" transform="rotate(-90 54.4 156.9)">7</text>
<text x="56.9" y="156.9" transform="rotate(-90 56.9 156.9)">8</text>
<text x="69.6" y="167.3">EXT_PWR_GD</text>
<text x="91.1" y="167.3">USB_VBUS</text>
<text x="50.2" y="169.5" transform="rotate(-90 50.2 169.5)">USB_VBUS</text>
<text x="57.8" y="171.4" transform="rotate(-90 57.8 171.4)">EXT_PWR_GD</text>
<text x="69.8" y="172.3">EXT_PWR_EN</text>
<text x="10.4" y="185.9">D</text>
<text x="285.4" y="185.9">D</text>
<text x="35" y="199.9">1</text>
<text x="85" y="199.9">2</text>
<text x="135" y="199.9">3</text>
<text x="185" y="199.9">4</text>
<text x="235" y="199.9">5</text>
<text x="285" y="199.9">6</text>
</g>
<g font-size="1.8" fill="#008484">
<text x="30" y="32.1">+3V3</text>
<text x="44.7" y="34.2">L1</text>
<text x="59" y="34.6">MIC23050-SYML-TR</text>
<text x="66.2" y="32.3">U6</text>
<text x="118.9" y="32.1">+1V2</text>
<text x="133.6" y="34.2">L3</text>
<text x="147.9" y="34.6">MIC23050-SYML-TR</text>
<text x="155.1" y="32.3">U9</text>
<text x="34.3" y="40.4">C7</text>
<text x="44" y="36.5">1µH</text>
<text x="57.9" y="39">SW</text>
<text x="57.9" y="41.5">EN</text>
<text x="71.6" y="39">PGND</text>
<text x="73.8" y="41.5">VIN</text>
<text x="123.3" y="40.4">C17</text>
<text x="132.9" y="36.5">1µH</text>
<text x="146.8" y="39">SW</text>
<text x="146.8" y="41.5">EN</text>
<text x="160.5" y="39">PGND</text>
<text x="162.7" y="41.5">VIN</text>
<text x="34.5" y="42.7">4µ7</text>
<text x="44.1" y="46.1">+3V3</text>
<text x="57.9" y="44.1">NC</text>
<text x="57.9" y="46.6">SNS</text>
<text x="71.5" y="44.1">AGND</text>
<text x="73.3" y="46.6">CFF</text>
<text x="93" y="44.1">C12</text>
<text x="93.1" y="46.7">4µ7</text>
<text x="123.4" y="42.7">4µ7</text>
<text x="133" y="46.1">+1V2</text>
<text x="146.8" y="44.1">NC</text>
<text x="146.8" y="46.6">SNS</text>
<text x="160.4" y="44.1">AGND</text>
<text x="162.2" y="46.6">CFF</text>
<text x="181.9" y="44.1">C29</text>
<text x="182" y="46.7">4µ7</text>
<text x="67.9" y="52.8" transform="rotate(-90 67.9 52.8)">EP</text>
<text x="80.6" y="53.1" transform="rotate(-90 80.6 53.1)">560p</text>
<text x="86.9" y="52.7" transform="rotate(-90 86.9 52.7)">C11</text>
<text x="156.8" y="52.8" transform="rotate(-90 156.8 52.8)">EP</text>
<text x="169.5" y="53.1" transform="rotate(-90 169.5 53.1)">560p</text>
<text x="175.8" y="52.7" transform="rotate(-90 175.8 52.7)">C28</text>
<text x="80.1" y="59.8">+3V3</text>
<text x="169" y="59.8">+1V2</text>
<text x="219.8" y="58.7">ATSAM4SD32</text>
<text x="223.9" y="56.4">U4A</text>
<text x="233.2" y="57.5">+3V3</text>
<text x="224.5" y="66.9">VDDIO</text>
<text x="224.5" y="69.5">VDDIO</text>
<text x="240.3" y="66.8">C32</text>
<text x="240.4" y="69.4">22µ</text>
<text x="254.5" y="70.8">+1V2</text>
<text x="161.4" y="77.8">AP21410</text>
<text x="164" y="75.5">U7</text>
<text x="221.3" y="75.8">VDDCORE</text>
<text x="224.5" y="72">VDDIO</text>
<text x="44.4" y="80.9">D_TVS</text>
<text x="45.9" y="83.5">D2</text>
<text x="52.5" y="80.8">100n</text>
<text x="53.5" y="83.4">C8</text>
<text x="161" y="82.2">GND OUT</text>
<text x="221.3" y="78.4">VDDCORE</text>
<text x="221.3" y="80.9">VDDCORE</text>
<text x="221.3" y="83.4">VDDCORE</text>
<text x="237.8" y="78.4">C33</text>
<text x="237.9" y="80.9">4µ7</text>
<text x="251.9" y="80.8">100n</text>
<text x="253" y="78.3">C36</text>
<text x="262.1" y="83.5">+1V2</text>
<text x="70.6" y="87.3">LM74610QDGKTQ1</text>
<text x="71.3" y="84.8">U8</text>
<text x="95.4" y="86">Q1</text>
<text x="161" y="84.7">IN</text>
<text x="161" y="87.2">EN</text>
<text x="165.4" y="84.7">OUT</text>
<text x="165.7" y="88.1" transform="rotate(-90 165.7 88.1)">EP</text>
<text x="166.6" y="87.2">NC</text>
<text x="223" y="87.2">VDDPLL</text>
<text x="239" y="88.4">L4</text>
<text x="246.7" y="89.8">C34</text>
<text x="261.9" y="89.7">C37</text>
<text x="71.9" y="91.1">VCAPL</text>
<text x="71.9" y="93.6">GATE_PULL_DOWN</text>
<text x="99.7" y="91.1">CATHODE</text>
<text x="102.3" y="93.6">VCAPH</text>
<text x="222.9" y="91.1">ADVREF</text>
<text x="224.6" y="94.9">VDDIN</text>
<text x="238" y="94.9">+3V3</text>
<text x="238.9" y="91">4.7µH</text>
<text x="246.8" y="92.4">4µ7</text>
<text x="260.8" y="92.2">100n</text>
<text x="52.3" y="98.7">C9</text>
<text x="52.5" y="101.3">4µ7</text>
<text x="71.9" y="96.1">NC_1</text>
<text x="71.9" y="98.7">ANODE</text>
<text x="97.2" y="96.1">GATE_DRIVE</text>
<text x="103.9" y="98.7">NC_2</text>
<text x="222.7" y="98.7">VDDOUT</text>
<text x="240.3" y="101.3">C31</text>
<text x="254.3" y="101.1">C35</text>
<text x="222.4" y="102.5">GNDANA</text>
<text x="226.2" y="106.3">GND</text>
<text x="240.5" y="103.8">4µ7</text>
<text x="254.5" y="103.7">100n</text>
<text x="226.2" y="108.8">GND</text>
<text x="226.2" y="111.4">GND</text>
<text x="226.2" y="113.9">GND</text>
<text x="149.4" y="119.7">+3V3</text>
<text x="226.2" y="116.5">GND</text>
<text x="226.2" y="119">GND</text>
<text x="66.3" y="122.9">U5</text>
<text x="67.5" y="125.4">TS30012-M050QFNR</text>
<text x="103" y="125.4">4.7µH</text>
<text x="104.4" y="123.1">L2</text>
<text x="152.7" y="122.7">C19</text>
<text x="157.8" y="122.7">C21</text>
<text x="162.8" y="122.7">C23</text>
<text x="167.9" y="122.7">C25</text>
<text x="50.2" y="126.6" transform="rotate(-90 50.2 126.6)">EP</text>
<text x="52.7" y="130.2" transform="rotate(-90 52.7 130.2)">VSW_4</text>
<text x="55.2" y="131.3" transform="rotate(-90 55.2 131.3)">PGND_2</text>
<text x="57.8" y="131.3" transform="rotate(-90 57.8 131.3)">PGND_1</text>
<text x="60.3" y="130.2" transform="rotate(-90 60.3 130.2)">VSW_3</text>
<text x="104.4" y="130.5">C13</text>
<text x="120.1" y="130.6">C15</text>
<text x="152.9" y="131.6">100n 100n 100n 100n</text>
<text x="184.4" y="126.5">C27</text>
<text x="184.6" y="129.1">100n</text>
<text x="196.3" y="128">C30</text>
<text x="196.6" y="130.3">100µ</text>
<text x="45.2" y="136.8">VSW_1</text>
<text x="58" y="136.8">VSW_2</text>
<text x="104.6" y="133">22µ</text>
<text x="120.3" y="132.9">22µ</text>
<text x="144.3" y="132.4">+3V3</text>
<text x="147.6" y="135.4">C18</text>
<text x="152.7" y="135.4">C20</text>
<text x="157.8" y="135.4">C22</text>
<text x="162.8" y="135.4">C24</text>
<text x="167.9" y="135.4">C39</text>
<text x="174.2" y="135.4">C6</text>
<text x="233.8" y="136.2">AP21410</text>
<text x="235.9" y="133.9">U10</text>
<text x="45.2" y="139.3">VCC_1</text>
<text x="45.2" y="141.9">VCC_2</text>
<text x="58.3" y="139.3">VCC_3</text>
<text x="60.5" y="141.9">BST</text>
<text x="233.4" y="140.6">GND OUT</text>
<text x="233.4" y="143.1">IN</text>
<text x="237.8" y="143.1">OUT</text>
<text x="45.2" y="144.4">GND</text>
<text x="61.5" y="144.4">EN</text>
<text x="74.3" y="149.8" transform="rotate(-90 74.3 149.8)">C10</text>
<text x="112" y="146.9">F1</text>
<text x="147.8" y="144.3">100n 100n 100n 100n 100n</text>
<text x="174.4" y="144.3">4µ7</text>
<text x="233.4" y="145.7">EN</text>
<text x="238.1" y="146.6" transform="rotate(-90 238.1 146.6)">EP</text>
<text x="239" y="145.7">NC</text>
<text x="50.2" y="153.2" transform="rotate(-90 50.2 153.2)">FB</text>
<text x="52.7" y="153.2" transform="rotate(-90 52.7 153.2)">NC_1</text>
<text x="55.2" y="153.2" transform="rotate(-90 55.2 153.2)">NC_2</text>
<text x="57.8" y="153.2" transform="rotate(-90 57.8 153.2)">PG</text>
<text x="71.8" y="150.8" transform="rotate(-90 71.8 150.8)">100n</text>
<text x="109.5" y="153.3">F2</text>
<text x="107" y="158.4">C14</text>
<text x="107.1" y="161">22µ</text>
<text x="122.2" y="158.3">C16</text>
<text x="122.4" y="160.8">100n</text>
<text x="84.1" y="162.2">R14</text>
<text x="84.4" y="164.8">10k</text>
<text x="83.3" y="174.8">100k</text>
<text x="84.1" y="177.3">R15</text>
</g>
<g font-size="1.8" fill="#0000c2">
<text x="88.4" y="64.7">USB Power Management</text>
<text x="177.3" y="64.7">USB Power Management</text>
<text x="143.5" y="74.9">USB Protection</text>
<text x="110" y="114.2">External Supply Management</text>
<text x="143.5" y="114.2">Decoupling</text>
<text x="215.9" y="133.3">USB Protection</text>
</g>
<g font-size="1.8">
<text x="118.5" y="127">5V</text>
<text x="102" y="153.7">6-24V</text>
</g>
<text font-size="1.8" fill="#008400" x="115.8" y="143.2">D3</text>
</svg>
